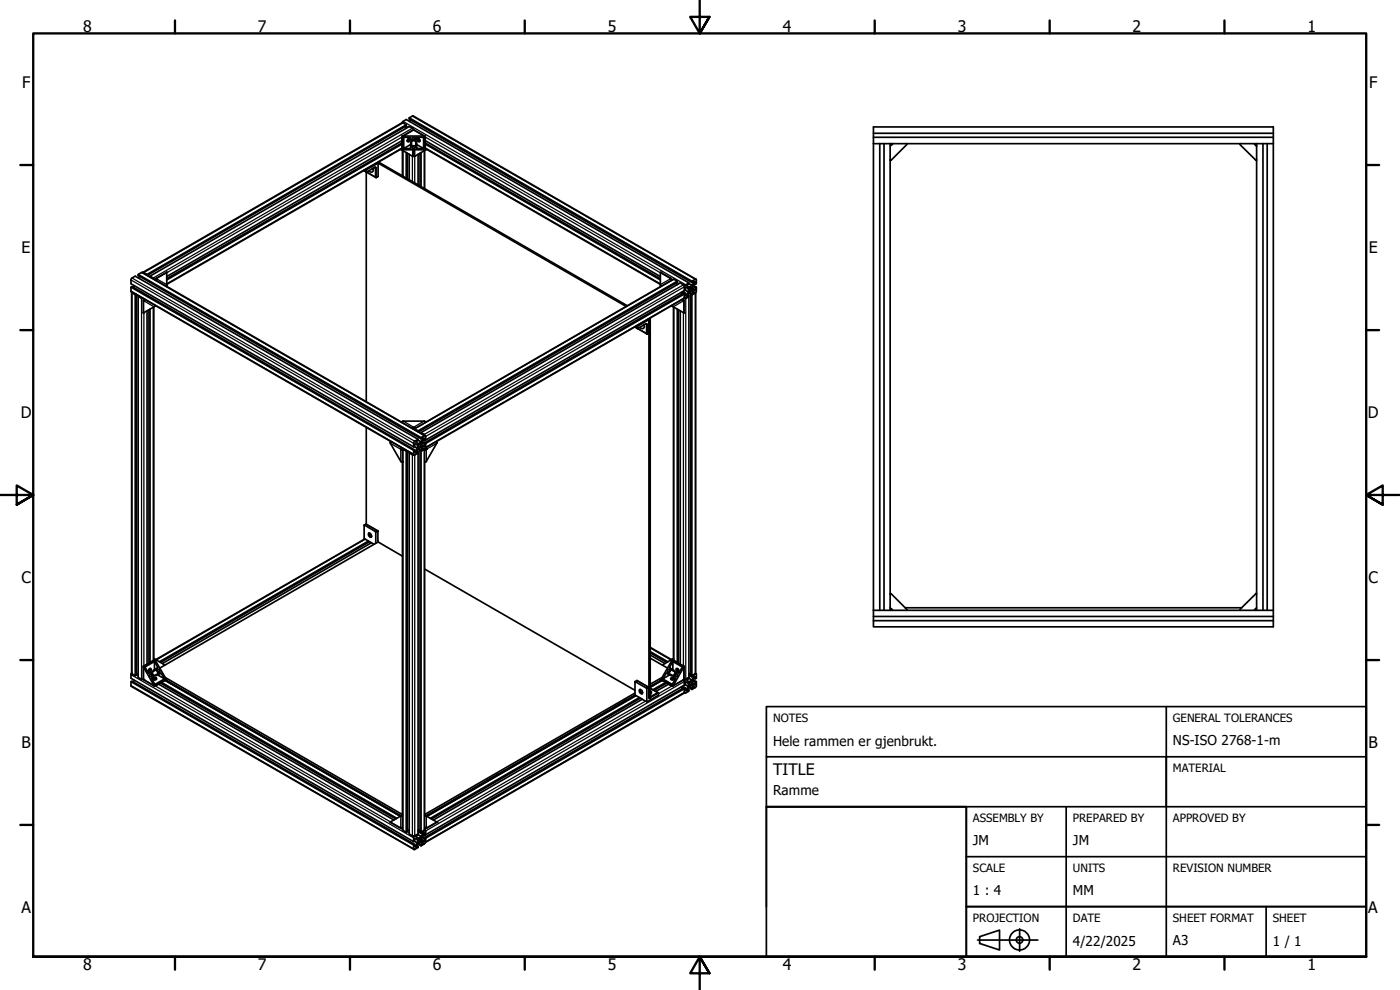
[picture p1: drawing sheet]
<svg xmlns="http://www.w3.org/2000/svg" width="420mm" height="297mm" viewBox="0 0 420 297" stroke-linecap="round" stroke-linejoin="round" font-family="sans-serif">
<!-- layer: Visible (ISO) -->
<g fill="none" stroke="#000" stroke-width=".51">
<path d="M120.6 36.9l1.3-1 84.9 49M121.5 38l.3 .5M121.9 37.5l-77.8 44.8M122.8 35.4l84.8 49M123.2 36l-.3 .5M124.1 39l-.1-.4-1.2-.6-77.8 44.9M262.1 40h120M109.2 51.2l3.6 2.1M109.7 50.8l.2 .1M109.9 50.9l3.6-2-.2-.1 74.6 43.1M109.9 51.6v69M110 50.9v.6h.2"/>
<path d="M110 51.5l-.1-.6v.6h.3M110.2 51.5l2.4-1.3 .2 .1v2.8l.2 .1M111.8 50.6h.2M112 50.5a.75 .75 0 0 1-.2 1.1 .75 .75 0 0 1-1.1-.4M112 50.5l-.4 .2M112.4 50.3h.3v2.8l.3 .1M112.7 50.2l.2 3M113.5 48.9v4l-.5 .3M113.6 48.6l74.7 43.1M120.2 44.8l3.8 2.2v-2.1M120.4 44.7l.2 .3M120.6 43.2l-70.6 40.8"/>
<path d="M120.6 42.2l-70.6 40.8M120.6 42.9l-70.6 40.7M120.6 44.6l-70.6 40.7M120.7 40.9l3.4-1.9 3.5 1.9M120.7 40.9h.1M120.7 40.9l.1 4M120.8 40.9h6.7M120.8 44.9h6.7M120.8 40.9v4M120.8 45.1v7.7M121.9 45.8v7.6M122.2 46v7.6"/>
<path d="M122.5 41.6l.4-.2a.58 .58 0 0 1 .2 .8 .58 .58 0 0 1-.8 .2zM122.8 41.4v.4l-.6 .5 .3-.2M122.8 41.6l-.5 .4M122.8 46.3v7.6M123.3 43.4l-2.1 1.2v-3.4h2.1l.2 .8h1.3l.2-.8h2.1v3.4l-2.1-1.2M123.3 44.3v.3h-2.1M123.5 42.4l-.2 .4v1.5M123.5 43.7l-.2 .6M123.5 43.7h1.3M123.5 42.4v1.3M123.8 42l-.3 .4M123.8 42.2h.7"/>
<path d="M124.5 42l.3 .4M124.8 42.4l.2 .4v1.5M124.8 43.7l.2 .6M124.8 42.4v1.3M125 44.3v.3h2.1M125.2 41.4a.75 .75 0 0 1 .7 .4 .75 .75 0 0 1-.1 .8 .8 .8 0 0 1-.6-1.2zM125.5 41.4v.4l.5 .5-.3-.2M125.5 41.6l.5 .4M125.5 46.3v9.2M126 46v9.8M126.4 45.8v10.2M127.4 45.1v11.5"/>
<path d="M127.5 40.9v4M127.5 40.9h.1M127.6 40.9l-.1 4M127.6 43.2l70.6 40.8M127.6 42.2l70.6 40.8M127.6 42.9l70.6 40.7M127.6 44.6l70.6 40.7M127.8 44.7l-.1 .3M128.1 44.8l-3.8 2.2v-2.1M262.1 43.1v-5h120v5M262.1 43.1h1.9M262.1 41.2h120"/>
<path d="M262.1 43.1v140M264 43.1h1.3M264 43.1v140M265.3 43.1h1.8M265.3 43.1v140M267.1 43.1h105.2M267.1 43.1v.8M267.1 48v135.1M267.5 43.5h.1M267.9 43.1l-.8 .8v4.1M272 43.1l.2 .3-4.8 4.7-.3-.1M372.3 43.1v.4l4.6 4.6 .2-.1"/>
<path d="M372.3 43.1h4.1l.7 .8M376.4 43.1h.7M376.7 43.5h.1M377.1 43.1h1.9M377.1 43.1v135.1M379 43.1h1.3M379 43.1v140M380.3 43.1h1.8M380.3 43.1v140M382.1 43.1v140M39.3 86.2l84.8 48.9M39.5 87.6l.1 .3 1 .5 .2-.1"/>
<path d="M39.5 87.7v114.4l1.1 .6 .4-.1v-114.2M40.3 85.7l-.3 .5M40.6 88.4v114.3M41.5 88.9v114.3l1 .6 .6 .1M41.5 82.3l84.9 49M41.7 88.8l-.2 .1 1.5 .7M41.8 82.9l-.2 .5M42.9 81.8h.3l.9 .7M42.9 81.7l77.8-44.9 1.2 .7v.3l-77.6 44.8M43.1 90.2h.1M43.6 89.9l-.6 .3 .1 3.7 3.6-2.2M44.1 93.3v105.9"/>
<path d="M44.7 92.9v106M45 83.1v-.2l1.3 .9M45 92.8v105.9M46.2 92.1v106M46.5 91.6l-.1 .3M46.9 84.1v-.6l3.1-1.8v3.9M46.9 83.6h.1M50 85.6l-.2 .2M50 85.6v.4M190.5 98.1l3.6 2.1M191 97.8l.2 .1M191.3 98.4v-.6l-.1 .7h.3"/>
<path d="M191.3 98.4v.1M191.3 97.8l3.5-1.9-.2-.2 .2 .2v4l-.5 .3M191.3 98.5h.1M191.3 97.9l.2 .6M191.5 98.5l2.6-1.4 .2 3.1M193.1 97.5l.2 .1M193.3 97.5a.74 .74 0 0 1-.2 1 .74 .74 0 0 1-1.1-.3M193.3 97.5l-.3 .1M193.7 97.2l.4 .1v2.9h.1M194.1 97.1l.1 3.1M194.8 95.9l.3-.2v113.7l-.3 .2zM194.9 95.6l.2 .1"/>
<path d="M198.2 85.6l.2 .2M201.3 83.6h.1M201.4 84.1v-.6l-3.2-1.8v4.3M201.7 91.6l.2 .3M202.1 92.1v106M202.9 84.9l.2 .6M203.3 84.4l-77.8 44.9M203.3 92.8v105.9M203.6 92.9v106M204.2 93.3v105.9M204.5 87.7l.2 .6M204.6 87.7l.8 .5-77.7 44.9v1.1"/>
<path d="M204.7 89.9l.6 .3-.1 3.7-3.7-2.2M204.9 87.5l.8 .5M205.2 90.2h.1M205.4 89.3v-1.1l-.3-.2-77.7 44.9 .3 .2-1-.6M205.4 89.3l-77.8 45.1M205.4 86l-.2-.5-1-.6-77.8 44.9M205.4 86v1.2l.3-.2 .2-.8 .7 .3a2.09 2.09 0 0 1-.7 2.1l-.2-.6-.3 .2v1.1M205.4 86l.3-.5 1.1-.6v.4l-.6 .3 .5 .6a2.11 2.11 0 0 0 1.6-1.7l-.7 .3v-.4l1.3-.6 .1 1.3-.3 .2-.1-.6a2.16 2.16 0 0 0-.8 2.1l.8 .3 .1-.8 .3-.1v1.2l-.3 .5M205.4 89.3l.4 .2M205.4 86v1.2l-77.7 44.9v-1.1M205.4 89.5h.1M205.8 89.5l-.5 .1"/>
<path d="M205.8 89.5l1-.6v114.3l-1 .6M206.4 88.4l.4 .2M206.6 87.9l1 .5v114.3l1.1-.5M206.9 87.6l.7 .5M207.1 86.3l.3-.1a.48 .48 0 0 1 .1 .6 .48 .48 0 0 1-.7 .1zM207.8 85.9l.9 .4M208 85.6l1 .6M208.3 85.1l.4 .2M208.7 87.9l-1.1 .5v-.3l.7-.5-.6-.4a1.94 1.94 0 0 0-1.5 1.6l.6-.2v.3l-1 .6M208.7 87.9l-1.1 .5-.3-.1v114.3l.3 .1-.8-.5M208.8 87.7l-.1 114.5M208.9 83.8l-84.9-49-1.2 .6v.3l84.8 49.1"/>
<path d="M194.2 100.2h.1M109.9 128.3v29M117.3 132.5l-.1 .5 3.1 5.4 .5 .1M120.3 134.2v.6l.5 .3M120.3 134.8h.1M120.6 126.7l.3-.3h6.5l.2 .3M120.8 134.6v114.4l1.1 .7 .3-.2v-114.1M120.8 134.5l.2 .4 1.1 .4M121.9 135.4v114.3M122.8 135.9v114.3l1 .6h.7M123 135.8l-.2 .1 1 .5h.7M123.6 128.4l.5-.2 .6 .2"/>
<path d="M124.1 128.8l.2-.2 1.2 .7v.2M124.3 128.7l77.7-44.9 1.3 .6v.4l-77.7 44.8M124.5 135l-84.9-49-.3 .2 .1 1.3 84.9 49M124.5 136.4l1-.5v114.3l-1 .6M125.1 135.3l.4 .3M125.3 134.8l1.1 .6v114.3l.9-.5M125.5 131.8l-84.9-48.9-1.2 .8-.1 1.4 84.8 49M125.5 134.5l.9 .6M125.7 133.3l.3-.2a.46 .46 0 0 1 .2 .7 .46 .46 0 0 1-.7 .1zM126.4 130v-.2l.9 .6 .4 .6M126.6 132.8l.8 .5M126.9 132.1l.5 .2"/>
<path d="M127.3 134.9l-.9 .5v-.3l.5-.4-.5-.6a2.08 2.08 0 0 0-1.6 1.7l.7-.2v.3l-1 .5M127.3 134.9l-.9 .5-.4-.2v114.3l.4 .2-.9-.5M127.4 134.7l-.1 114.5M127.4 138.5h.1M127.6 130.7l-84.9-49-1.2 .6v.4l84.9 49M127.7 131l-.4-.3-.9 .6v.4l.5-.3a2.12 2.12 0 0 1-1.5 1.7l-.6-.5 .7-.4v-.4l-1 .6-.4 .4v1.3l.4-.1v-.8l.8 .3a2.08 2.08 0 0 1-.8 2.1v-.6l-.4 .1v1.3h.4M127.7 131v1.1l-.3 .2-.1-.7a2 2 0 0 0-.7 2.2l.7 .2 .1-.7 .3-.2v1.1M127.7 134.2l-.4 .7M128 134.2v.6l-.6 .3M131 132.5l.2 .3-.1 .2-3.1 5.4-.2 .2-.4-.1M109.3 157.6v4l3 1.7M109.3 157.5l3.4 2"/>
<path d="M109.3 157.5v.1M109.9 157.3l-.6 .3M109.9 157.3l3.4 1.9M110.7 159.9a.91 .91 0 0 0 .7 1.2M112.7 159.6l.1 3.5M113.3 159.4l-.6 .2 .5-.4 .2 .2 .1 3M113.4 159.4l-.6 .2M109.5 161.7l-62.8 36.2M110.6 162.4l-62.7 36.2M110.6 160a.72 .72 0 0 1 .8 .4 .72 .72 0 0 1-.1 .8l-.7-.6zM110.7 160l.7 1.1M110.9 162.5l-62.7 36.2"/>
<path d="M111.4 162.9l-62.6 36.2M120.8 166.9l-7.3-4.3-65.6 37.9M127.4 170.7l63.2 36.4M267.1 178.2l.3-.1 .2 .2 4.6 4.6-.2 .2M377.1 178.2l-.2-.1-4.6 4.6v.4M377.1 178.2v4.2l-.7 .7M43 199.9v3.8l.4 .4 3 1.8M43 199.9l.1 .1M46.2 197.6l3.3 2M46.4 198.5l1 1.8-.2 .2M46.5 198l3.3 5.8M46.5 197.8l-.3 .1"/>
<path d="M46.5 198l-3.4 2M46.5 198l-3.5 1.9M195.1 196.5l4.4 2.6M195.1 195.5l5.3 3.1M195.1 195.9l5 2.8M195.1 194.2l6.4 3.7M195.1 197.5l5.2 3M201.7 197.8l.4 .1M201.7 198l-3.3 5.8M201.7 198l3.6 1.9M201.7 198l3.5 2M201.9 198.5l-1 1.8 .2 .2"/>
<path d="M202.1 197.6l-3.3 2M205.3 199.9l-.1 4-3.4 2M205.3 199.9l-.1 .1M262.1 183.1v5h120v-5M262.1 183.1h1.9M262.1 186.2h120M262.1 185h120M264 183.1h1.3M265.3 183.1h1.8M267.1 182.4l.8 .7M267.1 183.1h110M267.6 182.7h-.1"/>
<path d="M271.7 182.4h101M376.7 182.7h.1M377.1 183.1h1.9M377.1 182.4v.7M379 183.1h1.3M380.3 183.1h1.8M39.3 204.5l84.8 49M39.5 201.9l-.2 .3v1.3l84.8 49M40.3 204.1l-.3 .5M41 202.1h.5M43.1 200l3.3 5.9M44.7 200.8v.6"/>
<path d="M44.8 200.8l.3-.2a.58 .58 0 0 1 .2 .8 .58 .58 0 0 1-.8 .2zM45 200.9v-.3v.4l-.5 .5M45.7 201.6l1.2-.6 .6 1-1.1 .7-.7-.7zM45.7 202l-.2 .1M45.8 203.4a.68 .68 0 0 1 .7-.2 .68 .68 0 0 1 .5 .6 .66 .66 0 0 1-.7 .2 .66 .66 0 0 1-.5-.6zM46 203.7l.5 .3M46 202.6l-.2 .1M46.4 200.9v-2.4l-2.9 1.6 1.1 1.9 .7-.2 .7 1.1-.5 .7 1 1.7 2.9-1.6-2.1-1.2M46.4 205.9h.1M46.6 203.7l.3 .1-.5-.2-.6 .2M47.2 200.5l-1 .5-.5 .6M47.2 200.5l-.3 .5"/>
<path d="M47.5 202h.6M47.6 205.3l70.6 40.7M48.1 202l-1.2 .7h-.5M48.1 202l.2-.1 1.1 1.8M48.2 205l70.6 40.7M48.5 204.8l70.6 40.7M49.5 203.2l71.3 41.2M49.7 204.1l70.5 40.8M49.8 204l-3.4 1.9M49.8 204l70.6 40.8M49.8 203.8l-3.4 2.1M49.8 203.8v.2"/>
<path d="M50 204.1l-.2 .2M50 204.1v.3M183.8 212.5v.1M188 210.2v-.2l-3.5 2.1v.2M190.6 208.5l-63.2 36.3M190.6 208.5l3.5 2.1 3.5-2v-.7l-.1-.1-2.4 1.4M190.6 207.9l-63.2 36.5M190.6 204.5l3.5 2M190.8 208.6l-62.7 36.3M191.9 209.3l-62.7 36.2M192 206.9l.7 1.2M192 206.9a.8 .8 0 0 1 .7 .5 .8 .8 0 0 1-.1 .8 .86 .86 0 0 1-.6-1.3z"/>
<path d="M192.1 206.9a.91 .91 0 0 0 .7 1.2M192.2 209.5l-62.7 36.2M192.8 209.8l-62.8 36.2M194.1 206.5l.6-.3zM194.1 206.6v4M194.6 206.2l-3.5-2-.5 .3v4M194.7 206.3l.1 3 2.6-1.4 .2 .2M194.7 206.4l-.1-.1-.5 .3M195.1 207.2l.4 .4v.3l-.4 .4M195.1 206.5l2.4 1.3M197.4 207.9h.1M198.2 204.1v.3"/>
<path d="M198.3 204.1l.1 .2M198.4 203.8v.2l3.4 1.9M198.4 203.8l3.5 2.1M198.5 204l-3.4 1.9M198.6 204.1l-3.5 2.1M198.8 203.2l-3.7 2.1M199.8 204.8l-3.8 2.1M200.1 205l-3.8 2.1M200.2 202l1.2 .7h.5M200.2 202l-.2-.1-1.1 1.8M200.2 202h.5M200.7 205.3l-3.9 2.1"/>
<path d="M200.7 202l1.2 .7M201.1 200.5l1 .5 .5 .6M201.1 200.5l.3 .5M201.4 203.4a.64 .64 0 0 1 .6-.2 .64 .64 0 0 1 .5 .6 .67 .67 0 0 1-.7 .3 .67 .67 0 0 1-.5-.5zM201.4 201l-.7 1M201.4 201l1.2 .6M201.6 203.7l-.2 .1 .5-.2 .6 .2M201.9 205.9h-.1M201.9 200.9v-2.4l2.9 1.6-1.1 1.9-.8-.2-.7 1.1 .6 .7-1.1 1.7-2.8-1.6 2.1-1.2M202.2 203.7l-.5 .3M202.4 202.7h-.5M202.6 201.6l.2 .5"/>
<path d="M202.6 202l-.4 .6M202.9 200.7a.66 .66 0 0 1 .8 .3 .66 .66 0 0 1-.1 .8l-.7-.5zM203.2 200.6l.1 .6 .5 .3M203.3 200.6v.3M203.6 200.8v.6M204.5 206.2l.2 .4M204.6 206.1l.8 .5-77.7 44.9v1.1M204.9 205.9l.8 .5M205.2 200l-3.3 5.9M205.4 207.7v-1.1l-.3-.2-77.7 44.9 .3 .2-1-.6M205.4 207.7v.2l-77.8 44.9M205.4 204.5v1l.3-.1 .2-.8 .7 .3a2 2 0 0 1-.7 2.2l-.2-.7-.3 .2v1.1"/>
<path d="M205.4 204.5v1l-77.7 45v-1.1M205.4 207.9h.1M205.8 203.8l-.6 .1 .2 .6M205.8 203.8l-.4 .7M206.4 206.7l.4 .3M206.6 206.2l1 .7M206.8 202.6l.8 .5M206.8 202.1h.5M206.9 206l.7 .5M207.1 204.8l.3-.2a.48 .48 0 0 1 .1 .6 .48 .48 0 0 1-.7 .1zM207.8 204.3l.9 .4M208 203.9l1 .6"/>
<path d="M208.3 203.5l.4 .2M208.7 202.2h.3v1.3l-.3 .2-.1-.6a2 2 0 0 0-.7 2.1l.7 .3 .1-.8 .3-.2-.1 1.5-1.3 .9v-.4l.7-.5-.7-.5-.9 .6-.5 1.2 .6-.3v.4l-1.1 .5-.3-.2M208.7 202.2l-1.1 .5v.4l.7-.2a2.09 2.09 0 0 1-1.6 1.7l-.5-.6 .6-.4v-.4l-1 .6M208.7 202.1l.2 .1M145.5 234.6v.1M149.7 232.3v-.2l-3.5 2.1v.2M120.3 248.4v.1M120.5 244.7l.3 .1M120.8 244.5l-3.7 2.2 3.2 1.8 .5-.3M122.8 249l-.6 .1M124.5 250.8l-.4 .4v1.3l.4-.2v-.7l.8 .3a2.04 2.04 0 0 1-.8 2.1v-.6l-.4 .1v1.3l.2 .1 1.2-.6v-.4l-.7 .3a2.12 2.12 0 0 1 1.6-1.7l.5 .5-.5 .4v.4l.9-.6 .4-.6M124.5 253.4l-84.9-49-.3 .1 .1 1.4 84.9 49"/>
<path d="M125.1 253.7l.4 .2M125.3 253.2l1.1 .6M125.5 249.5l.9 .5M125.5 249l.5 .1M125.5 253l.9 .4M125.7 251.7l.3-.2a.46 .46 0 0 1 .2 .6 .46 .46 0 0 1-.7 .2zM126.6 251.2l.8 .5M126.9 250.4l.5 .3M127.3 249.2l.3-.1 .1 .3M127.3 249.2l-.9 .5v.3l.5-.2a1.92 1.92 0 0 1-1.5 1.7l-.6-.5 .7-.4v-.4l-1 .6M127.4 248.8l.3 .6M127.4 244.5l3.8 2.2-3.2 1.8-.6-.3"/>
<path d="M127.4 249l.2 .1M127.7 249.4v1.1l-.3 .2-.1-.7a2.14 2.14 0 0 0-.7 2.2l.6 .3 .2-.8 .3-.2v1.1M128 248.4v.1"/>
<circle cx="124.2" cy="44.3" r=".37"/>
<circle cx="124.2" cy="41.5" r=".37"/>
<circle cx="45.2" cy="202.7" r=".39"/>
<circle cx="47.6" cy="201.3" r=".39"/>
<circle cx="200.6" cy="201.2" r=".4"/>
<circle cx="203" cy="202.6" r=".4"/>
</g>
<!-- layer: Visible Narrow (ISO) -->
<g fill="none" stroke="#000" stroke-width=".38">
<path d="M121 36.9l-77.8 44.9M121 36.4l84.8 49.1M121.9 37.8l.5 .3M123.8 38.5l-77.8 44.9M123.8 34.8l84.9 49M109.3 51.1l.6 .4M109.9 51.4l.1 .1M110.1 51.6l2.6 1.5M112.4 50.3l.3 .1M112.8 53.1h.1M112.8 50.4h.1M120.3 44.8l.2 .1"/>
<path d="M120.6 41.1l-73.7 42.5 3.1 1.8M120.6 44.4l-70.6 40.7M120.7 40.9v3.9M121 45.2v7.7M121 40.8l3.1-1.8 3.2 1.8M121 44.9l-.3 .2M123.8 44.9v9.6M124.5 44.9v10M127.3 44.9l.3 .2M127.3 45.2v11.3M127.6 40.9v3.9M127.6 41.1l73.7 42.5-3.1 1.8"/>
<path d="M127.6 44.4l70.6 40.7M128 44.8l-.2 .1M39.3 87.3l84.8 49M39.3 84l84.8 49M39.6 83.4l84.9 49M39.6 87.9v114.3M41.7 88.8v.1M42.5 81.8l84.8 48.9M42.5 89.5v114.3M43.2 89.7v.5M43.2 93.8v106M45 83h.1"/>
<path d="M46 92.2v106M46.2 92.1l-3.1-1.9v3.6M46.7 91.7l-.3 .1M46.9 83.7l-.4 .2M50 85.7v.3M190.6 98.1l.6 .3M191.3 98.4h.1M191.4 98.5l2.7 1.6M193.7 97.2l.4 .2M194.1 97.3l.1 .1M198.3 85.7v.3M201.4 83.7l.3 .2"/>
<path d="M201.6 91.7l.2 .1M202.1 92.1l3.1-1.9v3.6M202.2 83.8l-77.7 44.9M202.2 92.2v106M203.2 84.8l.6 .3M205.1 85.5l-77.8 44.9M205.1 89.7v.5M205.1 93.8v106M205.4 89.3l-77.7 44.9M205.4 86l-77.7 45M205.6 87.1l1 .5M205.7 87l.9 .6"/>
<path d="M205.7 88.5l.2 .1M205.8 89.5v114.3M206.2 88.8v.1M206.3 86.4l.3 .1M206.5 86l.3 .2M206.5 88.1v.3M206.6 87.9v.6M206.8 85.1l.8 .5M206.8 85.1l.9 .5M207.4 87.3l.8 .5M207.6 87.2l.6 .4M207.8 86.7l.7 .4"/>
<path d="M207.8 86.5l.9 .4M208.1 84.5l.1 .1M208.6 84.7h.1M208.7 87.9v114.3M194.1 100.1h.1M117.2 133l3.1 1.8v3.6M121 134.9v114.3M121 126.4l3.1 1.8 3.2-1.8M122.9 135.7v.1M123.8 136.4v114.4M124.3 134l.9 .6M124.4 134l.9 .5"/>
<path d="M124.5 135.5l.1 .1M124.5 136.4v114.4M124.8 135.8h.2M125 133.3l.3 .2M125.2 133l.3 .1M125.2 135.1v.3M125.3 134.9v.5M125.5 132.1l.9 .5M125.5 132l.9 .5M126 134.3l.9 .4M126.3 130h.1M126.3 134.2l.6 .3"/>
<path d="M126.4 134.1h.1M126.6 133.7l.6 .3M126.6 133.4l.8 .5M126.8 131.4l.1 .1M127.1 132.1l-.3 .2M127.2 132.2l-.5 .2M127.3 131.6l.1 .1M127.3 134.9v114.3M131.1 133l-3.1 1.8v3.6M109.8 157.3l3.4 1.9M113.2 159.3l.1 .1M109.6 161.8l-62.7 36.2"/>
<path d="M46.2 197.7l.2 .1M46.4 198l-3.4 1.9M46.7 197.9v.3M195.1 194.4l6.3 3.6M201.6 197.9v.3M201.9 198l3.4 1.9M202.1 197.7l-.2 .1M39.3 205.7l84.8 49M39.3 202.4l84.8 49M41 202.6l.5 .3M43.1 200.3v3.6l3.1 1.8M46.7 205.9l73.6 42.5v-3.6"/>
<path d="M49.5 204.2l70.6 40.8M49.8 204l-3.4 1.9M50 204.1v.2M190.9 208.8l-62.7 36.2M191.1 204.2l3.4 2M193.7 210.4l-62.7 36.2M194.5 206.3h.1M195.1 206.6l2.3 1.3M197.4 207.9h.1M198.3 204.1v.2M198.4 204l3.4 1.9M198.8 204.2l-3.7 2.1"/>
<path d="M201.6 205.9l-4 2.2M205.2 200.3v3.6l-3.1 1.8M205.4 207.7l-77.7 44.9M205.4 204.5l-77.7 44.9M205.6 205.5l1 .5M205.7 205.4l.9 .5M205.7 206.9l.2 .1M206.2 207.2v.1M206.3 204.8l.3 .1M206.5 204.4l.3 .2M206.8 203.6l.8 .5M206.8 203.4l.9 .6"/>
<path d="M207.4 205.7l.8 .5M207.6 205.6l.6 .4M207.8 205.1l.7 .4M207.8 204.8l.9 .5M208.1 202.9h.1M208.6 203.1h.1M120.4 248.5l.4 .2M120.8 244.7l-.2 .1M122.2 249.5l.6 .3M124.3 252.4l.9 .6M124.4 252.4l.9 .5M124.5 253.9h.1"/>
<path d="M124.8 254.2h.2M125 251.7l.3 .2M125.2 251.4l.3 .1M125.5 250.5l.9 .5M125.5 250.4l.9 .5M126 252.7l.9 .4M126.3 252.5l.6 .4M126.4 252.5h.1M126.6 252.1l.6 .4M126.6 251.8l.8 .5M126.8 249.8l.1 .1M127.1 250.5l-.3 .2"/>
<path d="M127.2 250.6l-.5 .3M127.3 250h.1M127.4 244.7l.3 .1M127.8 248.5l-.4 .2M128 244.8v3.6l3.1-1.8"/>
</g>
<g fill="#000">
<circle cx="207.7" cy="87.2" r=".19"/>
<circle cx="207.9" cy="86.9" r=".19"/>
<circle cx="126.6" cy="133.8" r=".19"/>
<circle cx="207.7" cy="205.5" r=".19"/>
<circle cx="207.9" cy="205.2" r=".19"/>
<circle cx="126.6" cy="252.2" r=".19"/>
</g>
<!-- layer: Visible (ISO) -->
<g fill="#000">
<circle cx="124.3" cy="46.8" r=".25"/>
<circle cx="43" cy="93.8" r=".25"/>
<circle cx="50" cy="81.7" r=".25"/>
<circle cx="198.3" cy="81.7" r=".25"/>
<circle cx="205.3" cy="93.8" r=".25"/>
<circle cx="120.8" cy="138.5" r=".25"/>
<circle cx="124.1" cy="128.2" r=".25"/>
<circle cx="128" cy="134.8" r=".25"/>
<circle cx="43.1" cy="203.9" r=".25"/>
<circle cx="205.2" cy="203.9" r=".25"/>
<circle cx="117.2" cy="246.7" r=".25"/>
<circle cx="131.1" cy="246.7" r=".25"/>
</g>
<!-- layer: Border (ISO) -->
<g fill="none" stroke="#000" stroke-width=".7">
<path d="M52.5 6.1v3.9M105 6.1v3.9M157.5 6.1v3.9M210 0v10l-2.9-4.9h5.8l-2.9 4.9 2.9-4.9M262.5 6.1v3.9M315 6.1v3.9M367.5 6.1v3.9M6.1 49.5h3.9M410 49.5h3.9M6.1 99h3.9M410 99h3.9M0 148.5h10l-5-2.8v5.7l5-2.9-5 2.9"/>
<path d="M420 148.5h-10l5-2.8v5.7l-5-2.9 5 2.9M6.1 198h3.9M410 198h3.9M6.1 247.5h3.9M410 247.5h3.9M10 287.1v-277.1h400v277.1h-400h400M52.5 287.1v3.8M105 287.1v3.8M157.5 287.1v3.8M212.9 292l-2.9-4.9 2.9 4.9h-5.8l2.9-4.9v9.9M262.5 287.1v3.8M315 287.1v3.8"/>
<path d="M367.5 287.1v3.8"/>
</g>
<!-- layer: Title (ISO) -->
<g fill="none" stroke="#000" stroke-width=".51">
<path d="M350 212v15.1M230 227.1v-15.1h180v15.1M230 227.1h120v14.9h-120zM350 227.1h60v14.9h-60zM230 242h60v45.1h-60zM290 257h120M320 242v45.1M350 242v45.1M410 242v30h-120v-30h-60v30M290 272h120v15.1h-120zM306 278.7v6.7M380 272v15.1"/>
<path d="M293.4 282.1h18.1M294 281l6-1.9v5.9l-6-1.9z"/>
<circle cx="306" cy="282" r="3"/>
<circle cx="306" cy="282" r=".98"/>
</g>
<g font-size="4.8">
<text x="25" y="9.6">8</text>
<text x="77.4" y="9.6">7</text>
<text x="129.9" y="9.6">6</text>
<text x="182.4" y="9.6">5</text>
<text x="234.9" y="9.6">4</text>
<text x="287.5" y="9.6">3</text>
<text x="339.9" y="9.6">2</text>
<text x="392.4" y="9.6">1</text>
<text x="6.6" y="26.5">F</text>
<text x="410.9" y="26.5">F</text>
<text x="6.5" y="76.1">E</text>
<text x="410.8" y="76.1">E</text>
<text x="6.2" y="125.5">D</text>
<text x="410.5" y="125.5">D</text>
<text x="6.4" y="175.1">C</text>
<text x="410.7" y="175.1">C</text>
<text x="6.4" y="224.5">B</text>
<text x="410.7" y="224.5">B</text>
<text x="232" y="232.5">TITLE</text>
<text x="6.4" y="274.1">A</text>
<text x="410.7" y="274.1">A</text>
<text x="25" y="290.9">8</text>
<text x="77.4" y="290.9">7</text>
<text x="129.9" y="290.9">6</text>
<text x="182.4" y="290.9">5</text>
<text x="234.9" y="290.9">4</text>
<text x="287.5" y="290.9">3</text>
<text x="339.9" y="290.9">2</text>
<text x="392.4" y="290.9">1</text>
</g>
<g font-size="4.1">
<text x="232" y="223.7">Hele rammen er gjenbrukt.</text>
<text x="352" y="223.6">NS-ISO 2768-1-m</text>
<text x="232" y="238.6">Ramme</text>
<text x="292" y="253.5">JM</text>
<text x="322" y="253.5">JM</text>
<text x="292" y="268.5">1 : 4</text>
<text x="322" y="268.5">MM</text>
<text x="322" y="283.7">4/22/2025</text>
<text x="352" y="283.6">A3</text>
<text x="382" y="283.7">1 / 1</text>
</g>
<g font-size="3.4">
<text x="232" y="216.6">NOTES</text>
<text x="352" y="216.6">GENERAL TOLERANCES</text>
<text x="352" y="231.6">MATERIAL</text>
<text x="292" y="246.6">ASSEMBLY BY</text>
<text x="322" y="246.6">PREPARED BY</text>
<text x="352" y="246.6">APPROVED BY</text>
<text x="292" y="261.6">SCALE</text>
<text x="322" y="261.6">UNITS</text>
<text x="352" y="261.6">REVISION NUMBER</text>
<text x="292" y="276.6">PROJECTION</text>
<text x="322" y="276.5">DATE</text>
<text x="352" y="276.6">SHEET FORMAT</text>
<text x="382" y="276.6">SHEET</text>
</g>
</svg>
